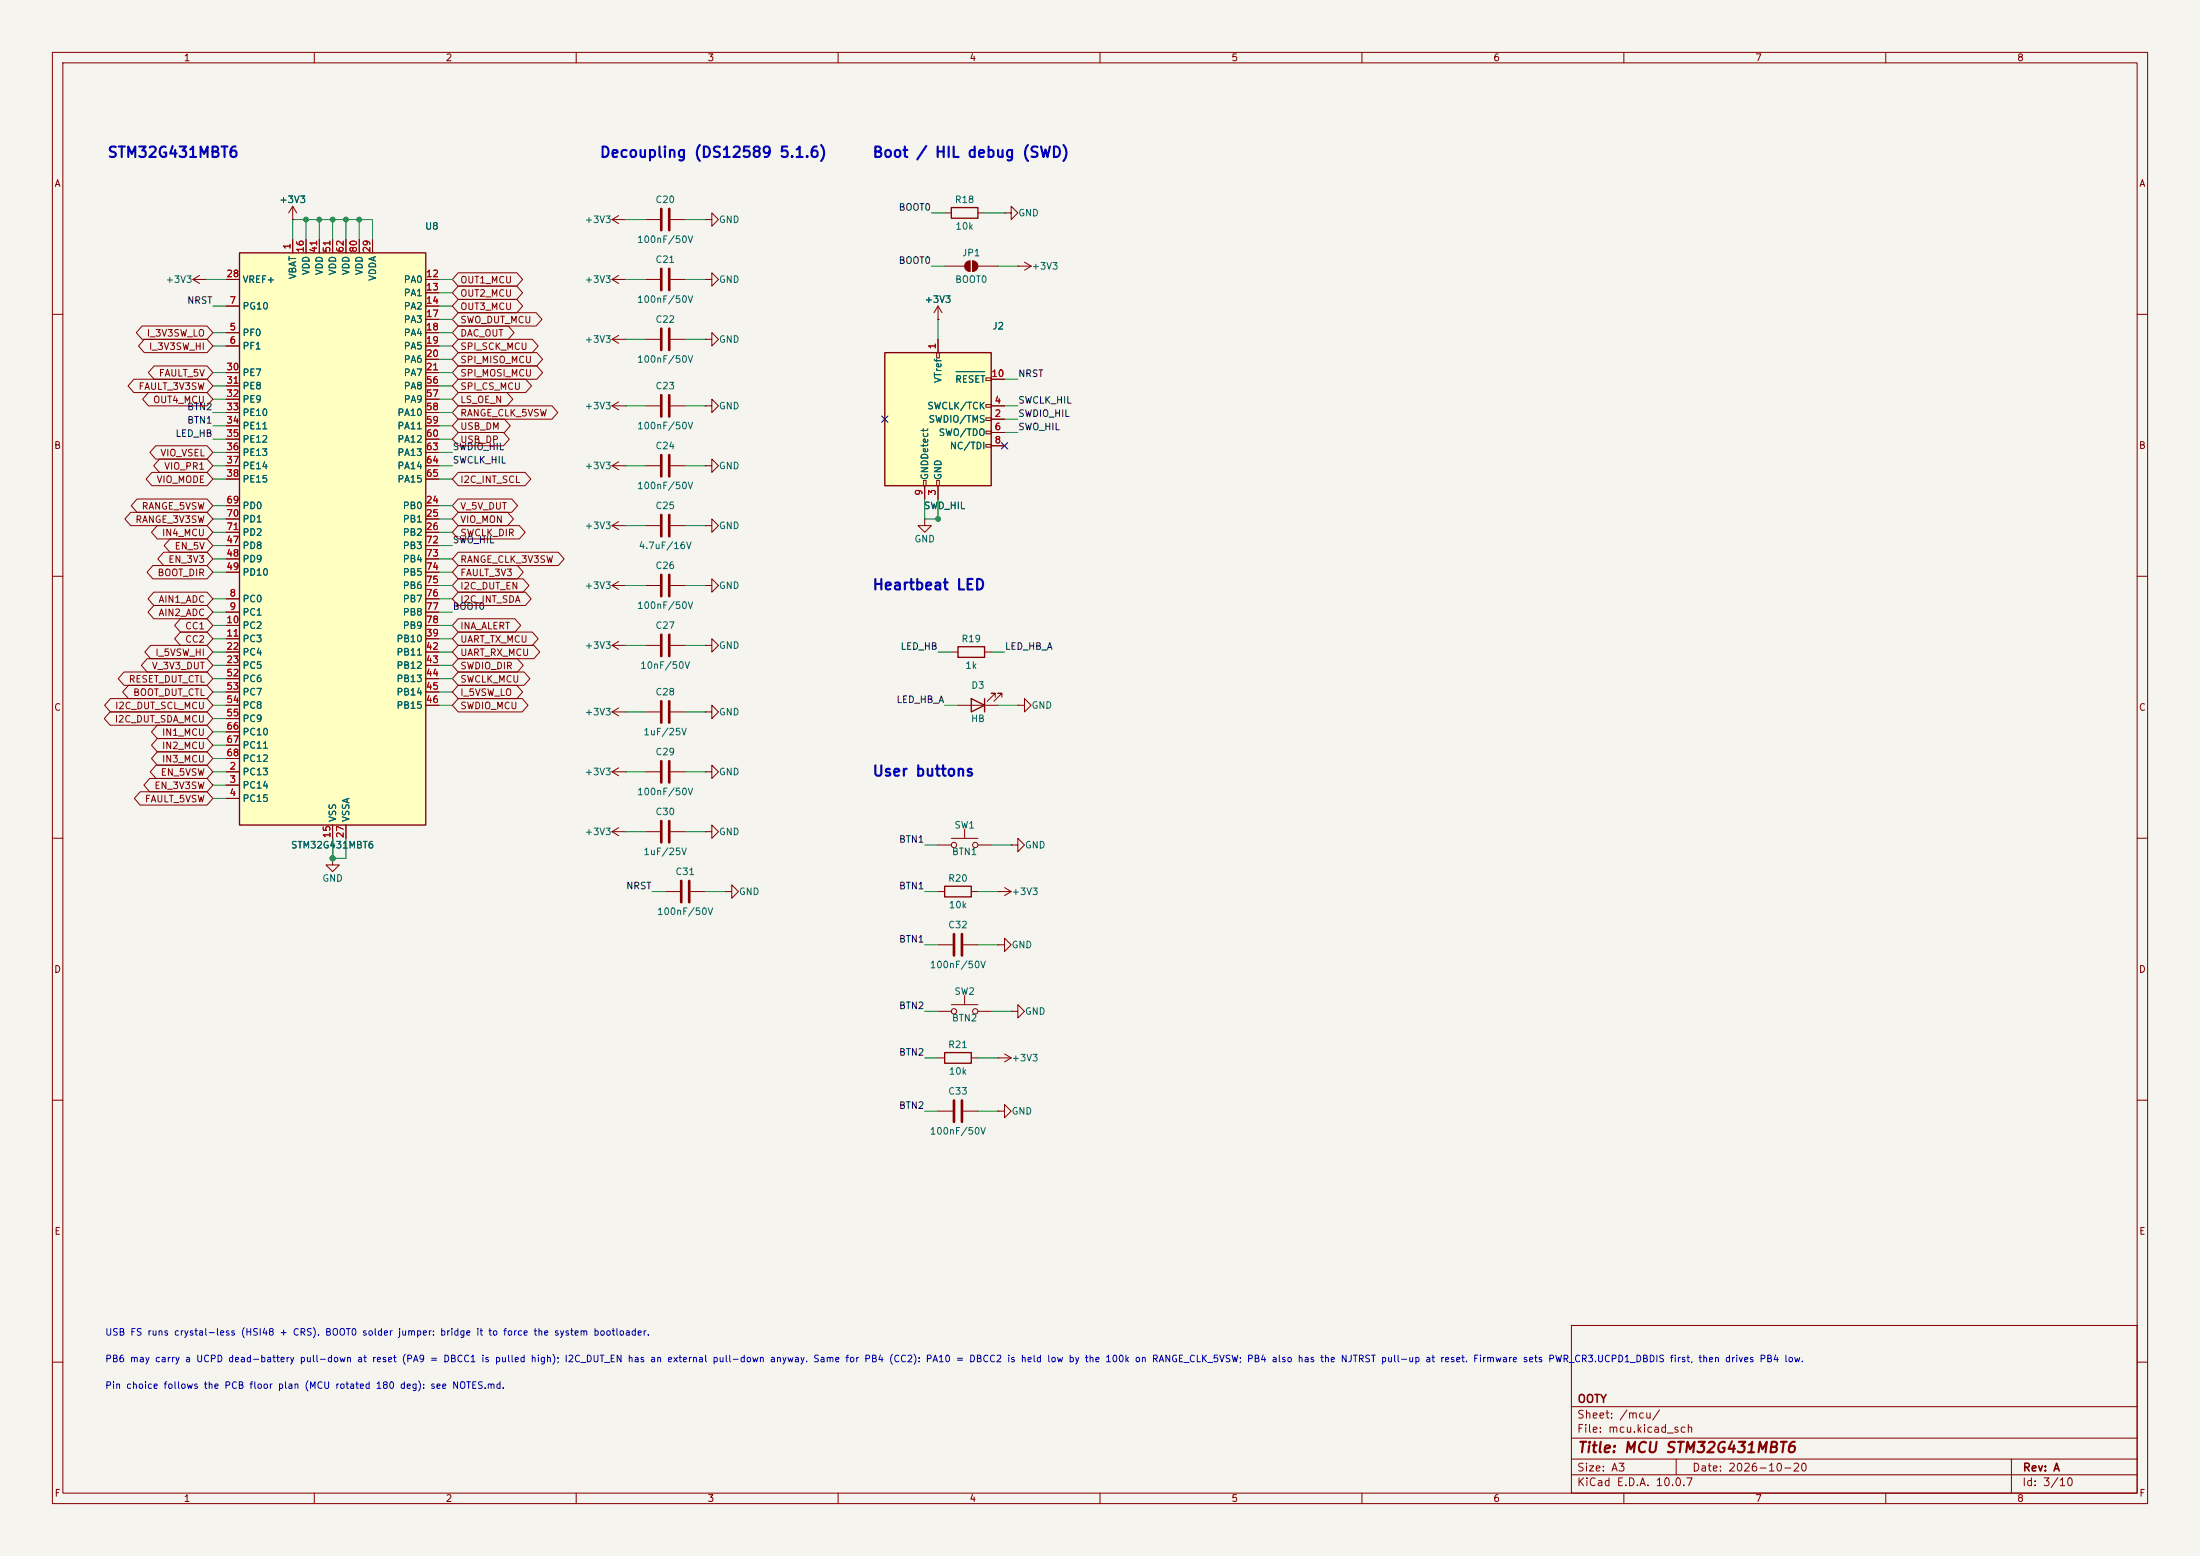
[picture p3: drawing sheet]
<svg xmlns="http://www.w3.org/2000/svg" width="420mm" height="297mm" viewBox="0 0 420 297" stroke-linecap="round" stroke-linejoin="round" font-family="sans-serif">
<path d="M0 0h420v297h-420z" fill="#f5f4ef" stroke="#f5f4ef" stroke-width=".19"/>
<g fill="none" stroke="#840000" stroke-width=".19">
<path d="M10 10h400v277h-400zM12 12h396v273h-396zM60 10v2M110 10v2M160 10v2M210 10v2M260 10v2M310 10v2M360 10v2M55.9 39.4l-.8 1.2M55.9 39.4l.7 1.2M55.9 39.4v2.5"/>
<path d="M36.8 53.3h2.6M36.8 53.3l1.3 .8M38.1 52.6l-1.3 .7M39.4 53.3h.1M55.9 41.9h.1M116.8 53.3l1.3 .8M116.8 53.3h2.6M118.1 52.6l-1.3 .7M119.4 53.3h.1M123.2 41.9h2.8M128 41.9h2.8M134.6 41.9h1.3v-1.3l1.3 1.3-1.3 1.3v-1.3"/>
<path d="M134.6 41.9h.1M134.6 53.3h1.3v-1.2l1.3 1.2-1.3 1.3v-1.3M134.6 53.3h.1M10 60h2M123.2 64.8h2.8M123.2 77.5h2.8M128 64.8h2.8M128 77.5h2.8M134.6 77.5h1.3v-1.3l1.3 1.3-1.3 1.2v-1.2M134.6 77.5h.1M134.6 64.8h1.3v-1.3l1.3 1.3-1.3 1.2v-1.2M134.6 64.8h.1"/>
<path d="M408 60h2M116.8 88.9h2.6M116.8 88.9l1.3 .8M118.1 99.6l-1.3 .7M118.1 88.1l-1.3 .8M119.4 88.9h.1M123.2 88.9h2.8M128 88.9h2.8M134.6 88.9h1.3v-1.3l1.3 1.3-1.3 1.3v-1.3M134.6 88.9h.1M10 110h2M116.8 100.3l1.3 .8"/>
<path d="M116.8 100.3h2.6M116.8 111.8l1.3 .7M116.8 111.8h2.6M118.1 111l-1.3 .8M119.4 100.3h.1M119.4 111.8h.1M123.2 111.8h2.8M128 111.8h2.8M134.6 111.8h1.3v-1.3l1.3 1.3-1.3 1.2v-1.2M134.6 111.8h.1M408 110h2M116.8 135.9l1.3 .8"/>
<path d="M116.8 135.9h2.6M116.8 123.2h2.6M116.8 123.2l1.3 .8M118.1 135.1l-1.3 .8M118.1 122.4l-1.3 .8M119.4 135.9h.1M119.4 123.2h.1M123.2 135.9h2.8M123.2 123.2h2.8M128 135.9h2.8M128 123.2h2.8M134.6 135.9h1.3v-1.3l1.3 1.3-1.3 1.3v-1.3"/>
<path d="M134.6 135.9h.1M134.6 123.2h1.3v-1.3l1.3 1.3-1.3 1.3v-1.3M134.6 123.2h.1M181.6 124.5h1.3M182.9 134.6h7.6M188 124.5h1.2M190 133.1v-.8h-.8h.8l-1.5 1.6M191.3 133.1v-.8h-.8h.8l-1.6 1.6M194.3 134.6h1.3v-1.2l1.2 1.2-1.2 1.3v-1.3M194.3 134.6h.1M10 160h2M116.8 158.8l1.3 .7"/>
<path d="M116.8 158.8h2.6M116.8 147.3l1.3 .8M116.8 147.3h2.6M118.1 158l-1.3 .8M118.1 146.6l-1.3 .7M119.4 158.8h.1M119.4 147.3h.1M123.2 158.8h2.8M123.2 147.3h2.8M128 158.8h2.8M128 147.3h2.8M134.6 147.3h1.3v-1.2l1.3 1.2-1.3 1.3v-1.3"/>
<path d="M134.6 147.3h.1M134.6 158.8h1.3v-1.3l1.3 1.3-1.3 1.2v-1.2M134.6 158.8h.1M184.1 158.2v1.8M408 160h2M63.5 163.8v1.3h1.3l-1.3 1.3-1.3-1.3h1.3M63.5 163.8h.1M127 170.2h2.8M131.8 170.2h2.8M138.4 170.2h1.3v-1.3l1.3 1.3-1.3 1.3v-1.3M138.4 170.2h.1M179.1 170.2h1.2"/>
<path d="M179.1 161.3h2.5M181.6 160h5.1M185.4 170.2h1.3M186.7 161.3h2.5M190.5 170.2h.1M190.5 170.2h2.5M191.8 169.4l1.2 .8M193 161.3h1.3v-1.3l1.3 1.3-1.3 1.3v-1.3M193 161.3h.1M193 170.2l-1.2 .7M179.1 180.3h2.8M179.1 193h2.5"/>
<path d="M181.6 191.8h5.1M183.9 180.3h2.8M184.1 190v1.8M186.7 193h2.5M190.5 180.3h1.3v-1.2l1.2 1.2-1.2 1.3v-1.3M190.5 180.3h.1M193 193h1.3v-1.2l1.3 1.2-1.3 1.3v-1.3M193 193h.1M10 210h2M179.1 201.9h1.2M179.1 212.1h2.8M183.9 212.1h2.8"/>
<path d="M185.4 201.9h1.3M190.5 212.1h1.3v-1.3l1.2 1.3-1.2 1.3v-1.3M190.5 212.1h.1M190.5 201.9h.1M190.5 201.9h2.5M191.8 201.2l1.2 .7M193 201.9l-1.2 .8M408 210h2M300 253h108v32h-108zM10 260h2M300 278.5h108M300 274.5h108"/>
<path d="M300 268.5h108M320 278.5v3M384 278.5v6.5M408 260h2M60 285v2M110 285v2M160 285v2M210 285v2M260 285v2M300 281.5h108M310 285v2M360 285v2"/>
<circle cx="182.1" cy="161.3" r=".51"/>
<circle cx="186.2" cy="161.3" r=".51"/>
<circle cx="182.1" cy="193" r=".51"/>
<circle cx="186.2" cy="193" r=".51"/>
</g>
<g fill="none" stroke="#840000" stroke-width=".51">
<path d="M126.2 39.9v4M127.8 39.9v4M126.2 62.7v4.1M126.2 75.4v4.1M127.8 62.7v4.1M127.8 75.4v4.1M126.2 86.9v4M127.8 86.9v4M126.2 109.7v4.1M127.8 109.7v4.1M126.2 121.2v4M126.2 133.9v4"/>
<path d="M127.8 121.2v4M127.8 133.9v4M126.2 145.3v4.1M126.2 156.7v4.1M127.8 145.3v4.1M127.8 156.7v4.1M130 168.1v4.1M131.6 168.1v4.1M182.1 178.3v4.1M183.6 178.3v4.1M182.1 210.1v4M183.6 210.1v4"/>
</g>
<path d="M182.9 123.4h5.1v2.1h-5.1zM185.4 133.4l2.6 1.2-2.6 1.3zM188 133.4v2.5M180.3 169.2h5.1v2h-5.1zM180.3 200.9h5.1v2h-5.1z" fill="none" stroke="#840000" stroke-width=".25"/>
<path d="M45.7 48.3h35.6v109.2h-35.6z" fill="#ffffc2"/>
<path d="M45.7 48.3h35.6v109.2h-35.6z" fill="none" stroke="#840000" stroke-width=".25"/>
<g fill="none" stroke="#840000" stroke-width=".19">
<path d="M43.2 58.4h2.5M43.2 53.3h2.5M55.9 45.7v2.6M58.4 45.7v2.6M61 45.7v2.6M63.5 45.7v2.6M66 45.7v2.6M68.6 45.7v2.6M71.1 45.7v2.6M81.3 58.4h2.5M81.3 53.3h2.5M81.3 55.9h2.5"/>
<path d="M179.1 58.4l-.8 1.3M179.1 58.4l.7 1.3M179.1 58.4v2.6M180.3 50.8h3.8M185.2 49.8v2M185.7 49.8v2M186.7 50.8h3.8M194.3 50.8h.1M194.3 50.8h2.5M195.6 50l1.2 .8M196.8 50.8l-1.2 .8M43.2 63.5h2.5"/>
<path d="M43.2 66h2.5M43.2 71.1h2.5M43.2 73.7h2.5M43.2 76.2h2.5M43.2 78.7h2.5M81.3 63.5h2.5M81.3 66h2.5M81.3 61h2.5M81.3 68.6h2.5M81.3 71.1h2.5M81.3 73.7h2.5M81.3 76.2h2.5"/>
<path d="M81.3 78.7h2.5M179.1 61h.1M43.2 96.5h2.5M43.2 99.1h2.5M43.2 81.3h2.5M43.2 83.8h2.5M43.2 86.4h2.5M43.2 88.9h2.5M43.2 91.4h2.5M81.3 96.5h2.5M81.3 99.1h2.5M81.3 81.3h2.5"/>
<path d="M81.3 83.8h2.5M81.3 86.4h2.5M81.3 88.9h2.5M81.3 91.4h2.5M43.2 114.3h2.5M43.2 116.8h2.5M43.2 119.4h2.5M43.2 101.6h2.5M43.2 104.1h2.5M43.2 106.7h2.5M43.2 109.2h2.5M81.3 114.3h2.5"/>
<path d="M81.3 116.8h2.5M81.3 119.4h2.5M81.3 101.6h2.5M81.3 104.1h2.5M81.3 106.7h2.5M81.3 109.2h2.5M81.3 111.8h2.5M43.2 121.9h2.5M43.2 124.5h2.5M43.2 127h2.5M43.2 129.5h2.5M43.2 132.1h2.5"/>
<path d="M43.2 134.6h2.5M43.2 137.2h2.5M43.2 139.7h2.5M81.3 121.9h2.5M81.3 124.5h2.5M81.3 127h2.5M81.3 129.5h2.5M81.3 132.1h2.5M81.3 134.6h2.5M43.2 147.3h2.5M43.2 149.9h2.5M43.2 152.4h2.5"/>
<path d="M43.2 142.2h2.5M43.2 144.8h2.5M63.5 157.5v2.5M66 157.5v2.5"/>
</g>
<g fill="#840000" stroke="#840000" stroke-width=".19">
<path d="M184.4 50.1l.8-.3v2a1.02 1.02 0 0 1-1-.6 1.02 1.02 0 0 1 .2-1.1z"/>
<path d="M185.7 49.8a1.02 1.02 0 0 1 1 1 1.02 1.02 0 0 1-1 1z"/>
</g>
<path d="M168.9 67.3h20.3v25.4h-20.3z" fill="#ffffc2"/>
<path d="M181.6 39.6h5.1v2.1h-5.1zM168.9 67.3h20.3v25.4h-20.3z" fill="none" stroke="#840000" stroke-width=".25"/>
<g fill="none" stroke="#840000" stroke-width=".19">
<path d="M43.2 53.3h2.5M43.2 58.4h2.5M55.9 41.9h.1M55.9 45.7v2.6M58.4 45.7v2.6M61 45.7v2.6M63.5 45.7v2.6M66 45.7v2.6M68.6 45.7v2.6M71.1 45.7v2.6M81.3 53.3h2.5M81.3 58.4h2.5"/>
<path d="M81.3 55.9h2.5M87.5 59.7h14.9l1.1 1.3-1.1 1.2h-14.9l-1.1-1.2zM87.5 52.1h11.2l1.1 1.2-1.1 1.3h-11.2l-1.1-1.3zM87.5 54.6h11.2l1.1 1.3-1.1 1.3h-11.2l-1.1-1.3zM87.5 57.1h11.2l1.1 1.3-1.1 1.3h-11.2l-1.1-1.3zM116.8 41.9l1.3 .8M116.8 41.9h2.6M118.1 41.1l-1.3 .8M119.4 41.9h.1M123.2 53.3h2.8M128 53.3h2.8M180.3 40.6h1.3"/>
<path d="M186.7 40.6h1.3M191.8 40.6h1.2v-1.2l1.3 1.2-1.3 1.3v-1.3M191.8 40.6h.1M25.6 72.4h13.9l1.1 1.3-1.1 1.2h-13.9l-1.2-1.2zM27.1 62.2h12.4l1.1 1.3-1.1 1.3h-12.4l-1.1-1.3zM27.6 64.8h11.9l1.1 1.2-1.1 1.3h-11.9l-1.2-1.3zM28.3 74.9h11.2l1.1 1.3-1.1 1.3h-11.2l-1.1-1.3zM29.4 69.8h10.1l1.1 1.3-1.1 1.3h-10.1l-1.1-1.3zM43.2 63.5h2.5M43.2 66h2.5M43.2 71.1h2.5M43.2 73.7h2.5"/>
<path d="M43.2 76.2h2.5M43.2 78.7h2.5M81.3 63.5h2.5M81.3 66h2.5M81.3 61h2.5M81.3 68.6h2.5M81.3 71.1h2.5M81.3 73.7h2.5M81.3 76.2h2.5M81.3 78.7h2.5M87.5 72.4h12.9l1.1 1.3-1.1 1.2h-12.9l-1.1-1.2zM87.5 64.8h14.1l1.1 1.2-1.1 1.3h-14.1l-1.1-1.3z"/>
<path d="M87.5 74.9h9.3l1.1 1.3-1.1 1.3h-9.3l-1.1-1.3zM87.5 69.8h15l1.1 1.3-1.1 1.3h-15l-1.1-1.3zM87.5 67.3h15l1.1 1.3-1.1 1.3h-15l-1.1-1.3zM87.5 77.5h17.9l1.1 1.2-1.1 1.3h-17.9l-1.1-1.3zM87.5 62.2h9.5l1.1 1.3-1.1 1.3h-9.5l-1.1-1.3zM116.8 77.5h2.6M116.8 77.5l1.3 .7M116.8 64.8l1.3 .7M116.8 64.8h2.6M118.1 76.7l-1.3 .8M118.1 64l-1.3 .8M119.4 77.5h.1"/>
<path d="M119.4 64.8h.1M178.8 67.3h.5v1h-.5zM179.1 61h.1M179.1 64.8v2.5M188.2 77.2h1v.5h-1zM188.2 72.1h1v.5h-1zM188.2 79.8h1v.5h-1zM189.2 77.5h2.6M189.2 72.4h2.6M25 97.8h14.5l1.1 1.3-1.1 1.2h-14.5l-1.2-1.2zM26.2 95.2h13.3l1.1 1.3-1.1 1.3h-13.3l-1.2-1.3zM29 90.2h10.5l1.1 1.2-1.1 1.3h-10.5l-1.1-1.3z"/>
<path d="M29.7 85.1h9.8l1.1 1.3-1.1 1.2h-9.8l-1.1-1.2zM30.5 87.6h9l1.1 1.3-1.1 1.3h-9l-1.2-1.3zM43.2 96.5h2.5M43.2 99.1h2.5M43.2 81.3h2.5M43.2 83.8h2.5M43.2 86.4h2.5M43.2 88.9h2.5M43.2 91.4h2.5M81.3 96.5h2.5M81.3 99.1h2.5M81.3 81.3h2.5"/>
<path d="M81.3 83.8h2.5M81.3 86.4h2.5M81.3 88.9h2.5M81.3 91.4h2.5M87.5 90.2h12.7l1.1 1.2-1.1 1.3h-12.7l-1.1-1.3zM87.5 82.5h8.6l1.1 1.3-1.1 1.3h-8.6l-1.1-1.3zM87.5 80h8.8l1.1 1.3-1.1 1.3h-8.8l-1.1-1.3zM87.5 95.2h10.2l1.1 1.3-1.1 1.3h-10.2l-1.1-1.3zM87.5 97.8h9.4l1.1 1.3-1.1 1.2h-9.4l-1.1-1.2zM176.3 91.7h.5v1h-.5zM176.5 99.1v1.2h1.3l-1.3 1.3-1.2-1.3h1.2M176.5 99.1h.1"/>
<path d="M176.5 92.7v2.6M178.8 91.7h.5v1h-.5zM179.1 92.7v2.6M188.2 82.3h1v.5h-1zM188.2 84.8h1v.5h-1zM189.2 80h2.6M189.2 82.6h2.6M189.2 85.1h2.6M29.2 107.9h10.3l1.1 1.3-1.1 1.3h-10.3l-1.1-1.3zM29.4 115.6h10.1l1.1 1.2-1.1 1.3h-10.1l-1.1-1.3zM29.4 113h10.1l1.1 1.3-1.1 1.3h-10.1l-1.1-1.3zM30 100.3h9.5l1.1 1.3-1.1 1.3h-9.5l-1.1-1.3z"/>
<path d="M31.2 105.4h8.3l1.1 1.3-1.1 1.3h-8.3l-1.1-1.3zM32.4 102.9h7.1l1.1 1.2-1.1 1.3h-7.1l-1.1-1.3zM34.4 118.1h5.1l1.1 1.3-1.1 1.3h-5.1l-1.1-1.3zM43.2 114.3h2.5M43.2 116.8h2.5M43.2 119.4h2.5M43.2 101.6h2.5M43.2 104.1h2.5M43.2 106.7h2.5M43.2 109.2h2.5M81.3 114.3h2.5M81.3 116.8h2.5"/>
<path d="M81.3 119.4h2.5M81.3 101.6h2.5M81.3 104.1h2.5M81.3 106.7h2.5M81.3 109.2h2.5M81.3 111.8h2.5M87.5 113h12.8l1.1 1.3-1.1 1.3h-12.8l-1.1-1.3zM87.5 100.3h11.6l1.2 1.3-1.2 1.3h-11.6l-1.1-1.3zM87.5 118.1h10.8l1.1 1.3-1.1 1.3h-10.8l-1.1-1.3zM87.5 107.9h11.3l1.1 1.3-1.1 1.3h-11.3l-1.1-1.3zM87.5 105.4h19.1l1.1 1.3-1.1 1.3h-19.1l-1.1-1.3zM87.5 110.5h12.4l1.1 1.3-1.1 1.2h-12.4l-1.1-1.2z"/>
<path d="M123.2 100.3h2.8M128 100.3h2.8M134.6 100.3h1.3v-1.2l1.3 1.2-1.3 1.3v-1.3M134.6 100.3h.1M21 135.9h18.5l1.1 1.3-1.1 1.2h-18.5l-1.1-1.2zM21.1 133.3h18.4l1.1 1.3-1.1 1.3h-18.4l-1.1-1.3zM23.7 128.3h15.8l1.1 1.2-1.1 1.3h-15.8l-1.1-1.3zM24.5 130.8h15l1.1 1.3-1.1 1.3h-15l-1.1-1.3zM28.1 125.7h11.4l1.1 1.3-1.1 1.3h-11.4l-1.1-1.3zM28.8 123.2h10.7l1.1 1.3-1.1 1.2h-10.7l-1.2-1.2zM30 138.4h9.5l1.1 1.3-1.1 1.3h-9.5l-1.1-1.3zM34.4 120.6h5.1l1.1 1.3-1.1 1.3h-5.1l-1.1-1.3z"/>
<path d="M43.2 121.9h2.5M43.2 124.5h2.5M43.2 127h2.5M43.2 129.5h2.5M43.2 132.1h2.5M43.2 134.6h2.5M43.2 137.2h2.5M43.2 139.7h2.5M81.3 121.9h2.5M81.3 124.5h2.5M81.3 127h2.5M81.3 129.5h2.5"/>
<path d="M81.3 132.1h2.5M81.3 134.6h2.5M87.5 133.3h12.2l1.1 1.3-1.1 1.3h-12.2l-1.1-1.3zM87.5 120.6h14.1l1.1 1.3-1.1 1.3h-14.1l-1.1-1.3zM87.5 128.3h12.6l1.1 1.2-1.1 1.3h-12.6l-1.1-1.3zM87.5 123.2h14.4l1.1 1.3-1.1 1.2h-14.4l-1.1-1.2zM87.5 125.7h11.3l1.1 1.3-1.1 1.3h-11.3l-1.1-1.3zM87.5 130.8h11.2l1.1 1.3-1.1 1.3h-11.2l-1.1-1.3zM26.8 151.1h12.7l1.1 1.3-1.1 1.3h-12.7l-1.1-1.3zM28.6 148.6h10.9l1.1 1.3-1.1 1.2h-10.9l-1.1-1.2zM29.8 146h9.7l1.1 1.3-1.1 1.3h-9.7l-1.1-1.3zM30 143.5h9.5l1.1 1.3-1.1 1.3h-9.5l-1.1-1.3z"/>
<path d="M30 141h9.5l1.1 1.2-1.1 1.3h-9.5l-1.1-1.3zM43.2 147.3h2.5M43.2 149.9h2.5M43.2 152.4h2.5M43.2 142.2h2.5M43.2 144.8h2.5M63.5 157.5v2.5M66 157.5v2.5"/>
</g>
<path d="M182.5 70.9h5.5" fill="none" stroke="#006464" stroke-width=".19"/>
<path d="M126.2 51.3v4.1M127.8 51.3v4.1M126.2 98.3v4.1M127.8 98.3v4.1" fill="none" stroke="#840000" stroke-width=".51"/>
<g fill="none" stroke="#009600" stroke-width=".19">
<path d="M39.4 53.3h3.8M40.6 58.4h2.6M55.9 45.7v-3.8h15.2v3.8M58.4 41.9v3.8M61 41.9v3.8M63.5 41.9v3.8M66 41.9v3.8M68.6 41.9v3.8M83.8 58.4h2.6M83.8 53.3h2.6M83.8 55.9h2.6M119.4 41.9h3.8"/>
<path d="M119.4 53.3h3.8M130.8 41.9h3.8M130.8 53.3h3.8M177.8 40.6h2.5M177.8 50.8h2.5M188 40.6h3.8M190.5 50.8h3.8M40.6 63.5h2.6M40.6 66h2.6M40.6 71.1h2.6M40.6 76.2h2.6M40.6 78.7h2.6"/>
<path d="M40.6 73.7h2.6M83.8 68.6h2.6M83.8 61h2.6M83.8 63.5h2.6M83.8 66h2.6M83.8 71.1h2.6M83.8 76.2h2.6M83.8 78.7h2.6M83.8 73.7h2.6M119.4 77.5h3.8M119.4 64.8h3.8M130.8 77.5h3.8"/>
<path d="M130.8 64.8h3.8M179.1 61v3.8M191.8 77.5h2.5M191.8 72.4h2.5M40.6 86.4h2.6M40.6 83.8h2.6M40.6 88.9h2.6M40.6 81.3h2.6M40.6 99.1h2.6M40.6 96.5h2.6M40.6 91.4h2.6M83.8 86.4h2.6"/>
<path d="M83.8 83.8h2.6M83.8 88.9h2.6M83.8 81.3h2.6M83.8 99.1h2.6M83.8 96.5h2.6M83.8 91.4h2.6M119.4 88.9h3.8M130.8 88.9h3.8M176.5 95.3v3.8h2.6M179.1 99.1h.1M179.1 95.3v3.8M191.8 80h2.5"/>
<path d="M191.8 82.6h2.5M40.6 104.1h2.6M40.6 106.7h2.6M40.6 109.2h2.6M40.6 101.6h2.6M40.6 114.3h2.6M40.6 116.8h2.6M40.6 119.4h2.6M83.8 104.1h2.6M83.8 106.7h2.6M83.8 109.2h2.6M83.8 101.6h2.6"/>
<path d="M83.8 111.8h2.6M83.8 114.3h2.6M83.8 116.8h2.6M83.8 119.4h2.6M119.4 111.8h3.8M119.4 100.3h3.8M130.8 111.8h3.8M130.8 100.3h3.8M40.6 139.7h2.6M40.6 137.2h2.6M40.6 129.5h2.6M40.6 127h2.6"/>
<path d="M40.6 132.1h2.6M40.6 134.6h2.6M40.6 124.5h2.6M40.6 121.9h2.6M83.8 129.5h2.6M83.8 127h2.6M83.8 132.1h2.6M83.8 134.6h2.6M83.8 124.5h2.6M83.8 121.9h2.6M119.4 135.9h3.8M119.4 123.2h3.8"/>
<path d="M130.8 135.9h3.8M130.8 123.2h3.8M179.1 124.5h2.5M180.3 134.6h2.6M189.2 124.5h2.6M190.5 134.6h3.8M40.6 149.9h2.6M40.6 152.4h2.6M40.6 147.3h2.6M40.6 144.8h2.6M40.6 142.2h2.6M119.4 158.8h3.8"/>
<path d="M119.4 147.3h3.8M130.8 158.8h3.8M130.8 147.3h3.8M63.5 163.8h.1M63.5 160v3.8M66 160v3.8h-2.5M124.5 170.2h2.5M134.6 170.2h3.8M176.5 161.3h2.6M176.5 170.2h2.6M186.7 170.2h3.8M189.2 161.3h3.8"/>
<path d="M176.5 193h2.6M176.5 180.3h2.6M186.7 180.3h3.8M189.2 193h3.8M176.5 201.9h2.6M176.5 212.1h2.6M186.7 201.9h3.8M186.7 212.1h3.8"/>
</g>
<path d="M168.3 79.4l1.2 1.2M169.5 79.4l-1.2 1.2M191.2 84.5l1.2 1.2M192.4 84.5l-1.2 1.2" fill="none" stroke="#000084" stroke-width=".19"/>
<g fill="#009600" stroke="#009600" stroke-width=".19">
<circle cx="58.4" cy="41.9" r=".46"/>
<circle cx="63.5" cy="41.9" r=".46"/>
<circle cx="61" cy="41.9" r=".46"/>
<circle cx="66" cy="41.9" r=".46"/>
<circle cx="68.6" cy="41.9" r=".46"/>
<circle cx="179.1" cy="99.1" r=".46"/>
<circle cx="63.5" cy="163.8" r=".46"/>
</g>
<g font-size="2" fill="#0000c2">
<text x="20.4" y="30.6">STM32G431MBT6</text>
<text x="114.4" y="30.6">Decoupling (DS12589 5.1.6)</text>
<text x="166.4" y="30.6">Boot / HIL debug (SWD)</text>
<text x="166.4" y="113.1">Heartbeat LED</text>
<text x="166.4" y="148.7">User buttons</text>
</g>
<text font-size="2" fill="#840000" x="301" y="277.8">Title: MCU STM32G431MBT6</text>
<g font-size="1.5" fill="#840000">
<text x="301" y="268.1">OOTY</text>
<text x="300.9" y="273.8">File: mcu.kicad_sch</text>
<text x="300.9" y="271.1">Sheet: /mcu/</text>
<text x="300.9" y="281.2">Size: A3</text>
<text x="322.9" y="281.2">Date: 2026-10-20</text>
<text x="386" y="281.2">Rev: A</text>
<text x="300.9" y="284">KiCad E.D.A. 10.0.7</text>
<text x="385.9" y="284">Id: 3/10</text>
</g>
<g font-size="1.3" fill="#840000">
<text x="35" y="12">1</text>
<text x="85" y="12">2</text>
<text x="135" y="12">3</text>
<text x="185" y="12">4</text>
<text x="235" y="12">5</text>
<text x="285" y="12">6</text>
<text x="335" y="12">7</text>
<text x="385" y="12">8</text>
<text x="10.3" y="36">A</text>
<text x="408.3" y="36">A</text>
<text x="87.8" y="54.4">OUT1_MCU</text>
<text x="87.8" y="56.9">OUT2_MCU</text>
<text x="87.8" y="59.5">OUT3_MCU</text>
<text x="27.9" y="64.6">I_3V3SW_LO</text>
<text x="87.8" y="62">SWO_DUT_MCU</text>
<text x="87.8" y="64.6">DAC_OUT</text>
<text x="28.3" y="67.1">I_3V3SW_HI</text>
<text x="87.8" y="67.1">SPI_SCK_MCU</text>
<text x="87.8" y="69.6">SPI_MISO_MCU</text>
<text x="26.3" y="74.7">FAULT_3V3SW</text>
<text x="29.1" y="77.3">OUT4_MCU</text>
<text x="30.2" y="72.2">FAULT_5V</text>
<text x="87.8" y="74.7">SPI_CS_MCU</text>
<text x="87.8" y="77.3">LS_OE_N</text>
<text x="87.8" y="72.2">SPI_MOSI_MCU</text>
<text x="87.8" y="82.3">USB_DM</text>
<text x="87.8" y="79.8">RANGE_CLK_5VSW</text>
<text x="10.2" y="86">B</text>
<text x="30.5" y="87.4">VIO_VSEL</text>
<text x="31.2" y="90">VIO_PR1</text>
<text x="87.8" y="84.9">USB_DP</text>
<text x="408.2" y="86">B</text>
<text x="29.8" y="92.5">VIO_MODE</text>
<text x="87.8" y="92.5">I2C_INT_SCL</text>
<text x="25.7" y="100.1">RANGE_3V3SW</text>
<text x="26.9" y="97.6">RANGE_5VSW</text>
<text x="87.8" y="97.6">V_5V_DUT</text>
<text x="87.8" y="100.1">VIO_MON</text>
<text x="30.8" y="102.7">IN4_MCU</text>
<text x="32" y="107.7">EN_3V3</text>
<text x="33.2" y="105.2">EN_5V</text>
<text x="87.8" y="102.7">SWCLK_DIR</text>
<text x="87.8" y="107.7">RANGE_CLK_3V3SW</text>
<text x="30" y="110.3">BOOT_DIR</text>
<text x="87.8" y="110.3">FAULT_3V3</text>
<text x="87.8" y="112.8">I2C_DUT_EN</text>
<text x="30.2" y="117.9">AIN2_ADC</text>
<text x="30.2" y="115.4">AIN1_ADC</text>
<text x="87.8" y="115.4">I2C_INT_SDA</text>
<text x="29.5" y="125.5">I_5VSW_HI</text>
<text x="35.2" y="120.4">CC1</text>
<text x="35.2" y="123">CC2</text>
<text x="87.8" y="120.4">INA_ALERT</text>
<text x="87.8" y="123">UART_TX_MCU</text>
<text x="87.8" y="125.5">UART_RX_MCU</text>
<text x="24.5" y="130.6">RESET_DUT_CTL</text>
<text x="28.9" y="128.1">V_3V3_DUT</text>
<text x="87.8" y="130.6">SWCLK_MCU</text>
<text x="87.8" y="128.1">SWDIO_DIR</text>
<text x="10.2" y="136">C</text>
<text x="21.9" y="135.7">I2C_DUT_SCL_MCU</text>
<text x="25.3" y="133.1">BOOT_DUT_CTL</text>
<text x="87.8" y="135.7">SWDIO_MCU</text>
<text x="87.8" y="133.1">I_5VSW_LO</text>
<text x="408.2" y="136">C</text>
<text x="21.8" y="138.2">I2C_DUT_SDA_MCU</text>
<text x="30.8" y="140.8">IN1_MCU</text>
<text x="30.8" y="143.3">IN2_MCU</text>
<text x="30.6" y="148.4">EN_5VSW</text>
<text x="30.8" y="145.8">IN3_MCU</text>
<text x="27.6" y="153.5">FAULT_5VSW</text>
<text x="29.4" y="150.9">EN_3V3SW</text>
<text x="10.2" y="186">D</text>
<text x="408.2" y="186">D</text>
<text x="10.3" y="236">E</text>
<text x="408.3" y="236">E</text>
<text x="10.3" y="286">F</text>
<text x="35" y="287">1</text>
<text x="85" y="287">2</text>
<text x="135" y="287">3</text>
<text x="185" y="287">4</text>
<text x="235" y="287">5</text>
<text x="285" y="287">6</text>
<text x="335" y="287">7</text>
<text x="385" y="287">8</text>
<text x="408.3" y="286">F</text>
</g>
<g font-size="1.3" fill="#006464">
<text x="53.2" y="39.1">+3V3</text>
<text x="125" y="39.1">C20</text>
<text x="182.2" y="39.1">R18</text>
<text x="194.3" y="41.6">GND</text>
<text x="81" y="44.1">U8</text>
<text x="111.5" y="42.9">+3V3</text>
<text x="121.5" y="46.7">100nF/50V</text>
<text x="137.1" y="42.9">GND</text>
<text x="182.3" y="44.1">10k</text>
<text x="56.8" y="53.4" transform="rotate(-90 56.8 53.4)">VBAT</text>
<text x="59.4" y="52.6" transform="rotate(-90 59.4 52.6)">VDD</text>
<text x="61.9" y="52.6" transform="rotate(-90 61.9 52.6)">VDD</text>
<text x="64.5" y="52.6" transform="rotate(-90 64.5 52.6)">VDD</text>
<text x="67" y="52.6" transform="rotate(-90 67 52.6)">VDD</text>
<text x="69.5" y="52.6" transform="rotate(-90 69.5 52.6)">VDD</text>
<text x="72.1" y="53.7" transform="rotate(-90 72.1 53.7)">VDDA</text>
<text x="125" y="50.5">C21</text>
<text x="183.6" y="49.2">JP1</text>
<text x="196.8" y="51.8">+3V3</text>
<text x="31.5" y="54.3">+3V3</text>
<text x="46.2" y="59.4">PG10</text>
<text x="46.2" y="54.3">VREF+</text>
<text x="77" y="54.3">PA0</text>
<text x="77" y="56.8">PA1</text>
<text x="77" y="59.4">PA2</text>
<text x="111.5" y="54.3">+3V3</text>
<text x="121.5" y="58.1">100nF/50V</text>
<text x="137.1" y="54.3">GND</text>
<text x="176.4" y="58.1">+3V3</text>
<text x="182.2" y="54.3">BOOT0</text>
<text x="46.2" y="64.5">PF0</text>
<text x="77" y="61.9">PA3</text>
<text x="77" y="64.5">PA4</text>
<text x="111.5" y="65.7">+3V3</text>
<text x="125" y="61.9">C22</text>
<text x="137.1" y="65.7">GND</text>
<text x="189.4" y="63.2">J2</text>
<text x="46.2" y="67">PF1</text>
<text x="77" y="67">PA5</text>
<text x="77" y="69.5">PA6</text>
<text x="121.5" y="69.5">100nF/50V</text>
<text x="46.2" y="72.1">PE7</text>
<text x="46.2" y="74.6">PE8</text>
<text x="46.2" y="77.2">PE9</text>
<text x="77" y="72.1">PA7</text>
<text x="77" y="74.6">PA8</text>
<text x="77" y="77.2">PA9</text>
<text x="125" y="74.6">C23</text>
<text x="180" y="73.2" transform="rotate(-90 180 73.2)">VTref</text>
<text x="182.2" y="73.4">RESET</text>
<text x="46.2" y="79.7">PE10</text>
<text x="46.2" y="82.2">PE11</text>
<text x="75.8" y="79.7">PA10</text>
<text x="75.8" y="82.2">PA11</text>
<text x="111.5" y="78.4">+3V3</text>
<text x="121.5" y="82.2">100nF/50V</text>
<text x="137.1" y="78.4">GND</text>
<text x="176.9" y="78.4">SWCLK/TCK</text>
<text x="177.2" y="81">SWDIO/TMS</text>
<text x="179.1" y="83.5">SWO/TDO</text>
<text x="46.2" y="84.8">PE12</text>
<text x="46.2" y="87.3">PE13</text>
<text x="46.2" y="89.9">PE14</text>
<text x="75.8" y="84.8">PA12</text>
<text x="75.8" y="87.3">PA13</text>
<text x="75.8" y="89.9">PA14</text>
<text x="111.5" y="89.9">+3V3</text>
<text x="125" y="86.1">C24</text>
<text x="137.1" y="89.9">GND</text>
<text x="181.2" y="86.1">NC/TDI</text>
<text x="46.2" y="92.4">PE15</text>
<text x="75.8" y="92.4">PA15</text>
<text x="121.5" y="93.7">100nF/50V</text>
<text x="177.5" y="91.7" transform="rotate(-90 177.5 91.7)">GNDDetect</text>
<text x="180" y="91.7" transform="rotate(-90 180 91.7)">GND</text>
<text x="46.2" y="97.5">PD0</text>
<text x="46.2" y="100">PD1</text>
<text x="76.8" y="97.5">PB0</text>
<text x="76.8" y="100">PB1</text>
<text x="111.5" y="101.3">+3V3</text>
<text x="125" y="97.5">C25</text>
<text x="137.1" y="101.3">GND</text>
<text x="176.3" y="97.5">SWD_HIL</text>
<text x="46.2" y="105.1">PD8</text>
<text x="46.2" y="107.6">PD9</text>
<text x="46.2" y="102.6">PD2</text>
<text x="76.8" y="102.6">PB2</text>
<text x="76.8" y="105.1">PB3</text>
<text x="76.8" y="107.6">PB4</text>
<text x="121.8" y="105.1">4.7uF/16V</text>
<text x="174.5" y="103.8">GND</text>
<text x="46.2" y="110.2">PD10</text>
<text x="76.8" y="110.2">PB5</text>
<text x="76.8" y="112.7">PB6</text>
<text x="111.5" y="112.7">+3V3</text>
<text x="125" y="108.9">C26</text>
<text x="137.1" y="112.7">GND</text>
<text x="46.2" y="115.3">PC0</text>
<text x="46.2" y="117.8">PC1</text>
<text x="76.8" y="115.3">PB7</text>
<text x="76.8" y="117.8">PB8</text>
<text x="121.5" y="116.5">100nF/50V</text>
<text x="46.2" y="120.3">PC2</text>
<text x="46.2" y="122.9">PC3</text>
<text x="46.2" y="125.4">PC4</text>
<text x="75.6" y="122.9">PB10</text>
<text x="75.6" y="125.4">PB11</text>
<text x="76.8" y="120.3">PB9</text>
<text x="111.5" y="124.2">+3V3</text>
<text x="125" y="120.3">C27</text>
<text x="137.1" y="124.2">GND</text>
<text x="183.4" y="122.9">R19</text>
<text x="46.2" y="128">PC5</text>
<text x="46.2" y="130.5">PC6</text>
<text x="75.6" y="128">PB12</text>
<text x="75.6" y="130.5">PB13</text>
<text x="122.1" y="128">10nF/50V</text>
<text x="184.2" y="128">1k</text>
<text x="185.3" y="131.8">D3</text>
<text x="46.2" y="133">PC7</text>
<text x="46.2" y="135.6">PC8</text>
<text x="75.6" y="133">PB14</text>
<text x="75.6" y="135.6">PB15</text>
<text x="111.5" y="136.9">+3V3</text>
<text x="125" y="133">C28</text>
<text x="137.1" y="136.9">GND</text>
<text x="196.8" y="135.6">GND</text>
<text x="46.2" y="138.1">PC9</text>
<text x="46.2" y="140.7">PC10</text>
<text x="46.2" y="143.2">PC11</text>
<text x="122.7" y="140.7">1uF/25V</text>
<text x="185.3" y="138.1">HB</text>
<text x="46.2" y="148.3">PC13</text>
<text x="46.2" y="145.7">PC12</text>
<text x="111.5" y="148.3">+3V3</text>
<text x="125" y="144.5">C29</text>
<text x="137.1" y="148.3">GND</text>
<text x="46.2" y="150.8">PC14</text>
<text x="46.2" y="153.4">PC15</text>
<text x="121.5" y="152.1">100nF/50V</text>
<text x="125" y="155.9">C30</text>
<text x="64.5" y="157" transform="rotate(-90 64.5 157)">VSS</text>
<text x="67" y="157" transform="rotate(-90 67 157)">VSSA</text>
<text x="111.5" y="159.7">+3V3</text>
<text x="137.1" y="159.7">GND</text>
<text x="182.1" y="158.4">SW1</text>
<text x="55.5" y="162.3">STM32G431MBT6</text>
<text x="122.7" y="163.5">1uF/25V</text>
<text x="128.8" y="167.3">C31</text>
<text x="181.6" y="163.5">BTN1</text>
<text x="195.6" y="162.3">GND</text>
<text x="61.4" y="168.6">GND</text>
<text x="141" y="171.1">GND</text>
<text x="180.9" y="168.6">R20</text>
<text x="181" y="173.7">10k</text>
<text x="193" y="171.1">+3V3</text>
<text x="125.3" y="175">100nF/50V</text>
<text x="180.9" y="177.5">C32</text>
<text x="177.4" y="185.1">100nF/50V</text>
<text x="193" y="181.3">GND</text>
<text x="182.1" y="190.2">SW2</text>
<text x="181.6" y="195.3">BTN2</text>
<text x="195.6" y="194">GND</text>
<text x="180.9" y="200.4">R21</text>
<text x="193" y="202.9">+3V3</text>
<text x="180.9" y="209.2">C33</text>
<text x="181" y="205.4">10k</text>
<text x="193" y="213.1">GND</text>
<text x="177.4" y="216.9">100nF/50V</text>
</g>
<g font-size="1.3" fill="#0f0f0f">
<text x="171.5" y="40.5">BOOT0</text>
<text x="171.5" y="50.7">BOOT0</text>
<text x="35.6" y="58.3">NRST</text>
<text x="194.3" y="72.3">NRST</text>
<text x="194.3" y="77.3">SWCLK_HIL</text>
<text x="33.4" y="83.7">LED_HB</text>
<text x="35.6" y="81.2">BTN1</text>
<text x="35.6" y="78.6">BTN2</text>
<text x="194.3" y="82.4">SWO_HIL</text>
<text x="194.3" y="79.9">SWDIO_HIL</text>
<text x="86.3" y="86.2">SWDIO_HIL</text>
<text x="86.3" y="88.8">SWCLK_HIL</text>
<text x="86.3" y="104">SWO_HIL</text>
<text x="86.3" y="116.7">BOOT0</text>
<text x="171.8" y="124.3">LED_HB</text>
<text x="191.7" y="124.3">LED_HB_A</text>
<text x="171" y="134.5">LED_HB_A</text>
<text x="171.5" y="161.2">BTN1</text>
<text x="119.5" y="170.1">NRST</text>
<text x="171.5" y="170.1">BTN1</text>
<text x="171.5" y="180.2">BTN1</text>
<text x="171.5" y="192.9">BTN2</text>
<text x="171.5" y="201.8">BTN2</text>
<text x="171.5" y="212">BTN2</text>
</g>
<g font-size="1.3" fill="#a90000">
<text x="55.7" y="47.7" transform="rotate(-90 55.7 47.7)">1</text>
<text x="43.1" y="53.2">28</text>
<text x="58.3" y="48.3" transform="rotate(-90 58.3 48.3)">16</text>
<text x="60.8" y="48.3" transform="rotate(-90 60.8 48.3)">41</text>
<text x="63.4" y="48.3" transform="rotate(-90 63.4 48.3)">51</text>
<text x="65.9" y="48.3" transform="rotate(-90 65.9 48.3)">62</text>
<text x="68.4" y="48.3" transform="rotate(-90 68.4 48.3)">80</text>
<text x="71" y="48.3" transform="rotate(-90 71 48.3)">29</text>
<text x="81.2" y="53.2">12</text>
<text x="43.7" y="58.3">7</text>
<text x="81.2" y="55.7">13</text>
<text x="81.2" y="58.3">14</text>
<text x="43.7" y="63.4">5</text>
<text x="43.7" y="65.9">6</text>
<text x="81.2" y="60.8">17</text>
<text x="81.2" y="63.4">18</text>
<text x="81.2" y="65.9">19</text>
<text x="43.1" y="71">30</text>
<text x="81.2" y="68.4">20</text>
<text x="81.2" y="71">21</text>
<text x="178.9" y="66.8" transform="rotate(-90 178.9 66.8)">1</text>
<text x="43.1" y="73.5">31</text>
<text x="43.1" y="76.1">32</text>
<text x="81.2" y="73.5">56</text>
<text x="81.2" y="76.1">57</text>
<text x="189.2" y="72.3">10</text>
<text x="189.8" y="77.3">4</text>
<text x="43.1" y="78.6">33</text>
<text x="43.1" y="81.1">34</text>
<text x="43.1" y="83.7">35</text>
<text x="81.2" y="78.6">58</text>
<text x="81.2" y="81.1">59</text>
<text x="81.2" y="83.7">60</text>
<text x="189.8" y="79.9">2</text>
<text x="189.8" y="82.4">6</text>
<text x="43.1" y="86.2">36</text>
<text x="43.1" y="88.8">37</text>
<text x="81.2" y="86.2">63</text>
<text x="81.2" y="88.8">64</text>
<text x="189.8" y="85">8</text>
<text x="43.1" y="91.3">38</text>
<text x="81.2" y="91.3">65</text>
<text x="176.4" y="94.7" transform="rotate(-90 176.4 94.7)">9</text>
<text x="178.9" y="94.7" transform="rotate(-90 178.9 94.7)">3</text>
<text x="43.1" y="96.4">69</text>
<text x="43.1" y="98.9">70</text>
<text x="43.1" y="101.5">71</text>
<text x="81.2" y="96.4">24</text>
<text x="81.2" y="98.9">25</text>
<text x="81.2" y="101.5">26</text>
<text x="43.1" y="104">47</text>
<text x="43.1" y="106.5">48</text>
<text x="81.2" y="104">72</text>
<text x="81.2" y="106.5">73</text>
<text x="43.1" y="109.1">49</text>
<text x="81.2" y="109.1">74</text>
<text x="81.2" y="111.6">75</text>
<text x="43.1" y="119.2">10</text>
<text x="43.7" y="114.2">8</text>
<text x="43.7" y="116.7">9</text>
<text x="81.2" y="114.2">76</text>
<text x="81.2" y="116.7">77</text>
<text x="81.2" y="119.2">78</text>
<text x="43.1" y="121.8">11</text>
<text x="43.1" y="124.3">22</text>
<text x="81.2" y="121.8">39</text>
<text x="81.2" y="124.3">42</text>
<text x="43.1" y="126.9">23</text>
<text x="43.1" y="129.4">52</text>
<text x="43.1" y="131.9">53</text>
<text x="81.2" y="126.9">43</text>
<text x="81.2" y="129.4">44</text>
<text x="81.2" y="131.9">45</text>
<text x="43.1" y="134.5">54</text>
<text x="43.1" y="137">55</text>
<text x="81.2" y="134.5">46</text>
<text x="43.1" y="139.6">66</text>
<text x="43.1" y="142.1">67</text>
<text x="43.1" y="144.6">68</text>
<text x="43.7" y="147.2">2</text>
<text x="43.7" y="149.7">3</text>
<text x="43.7" y="152.3">4</text>
<text x="63.4" y="160.1" transform="rotate(-90 63.4 160.1)">15</text>
<text x="65.9" y="160.1" transform="rotate(-90 65.9 160.1)">27</text>
</g>
<g font-size="1.3" fill="#0000c2">
<text x="20" y="255.2">USB FS runs crystal-less (HSI48 + CRS). BOOT0 solder jumper: bridge it to force the system bootloader.</text>
<text x="20" y="260.3">PB6 may carry a UCPD dead-battery pull-down at reset (PA9 = DBCC1 is pulled high); I2C_DUT_EN has an external pull-down anyway. Same for PB4 (CC2): PA10 = DBCC2 is held low by the 100k on RANGE_CLK_5VSW; PB4 also has the NJTRST pull-up at reset. Firmware sets PWR_CR3.UCPD1_DBDIS first, then drives PB4 low.</text>
<text x="20" y="265.4">Pin choice follows the PCB floor plan (MCU rotated 180 deg): see NOTES.md.</text>
</g>
</svg>
